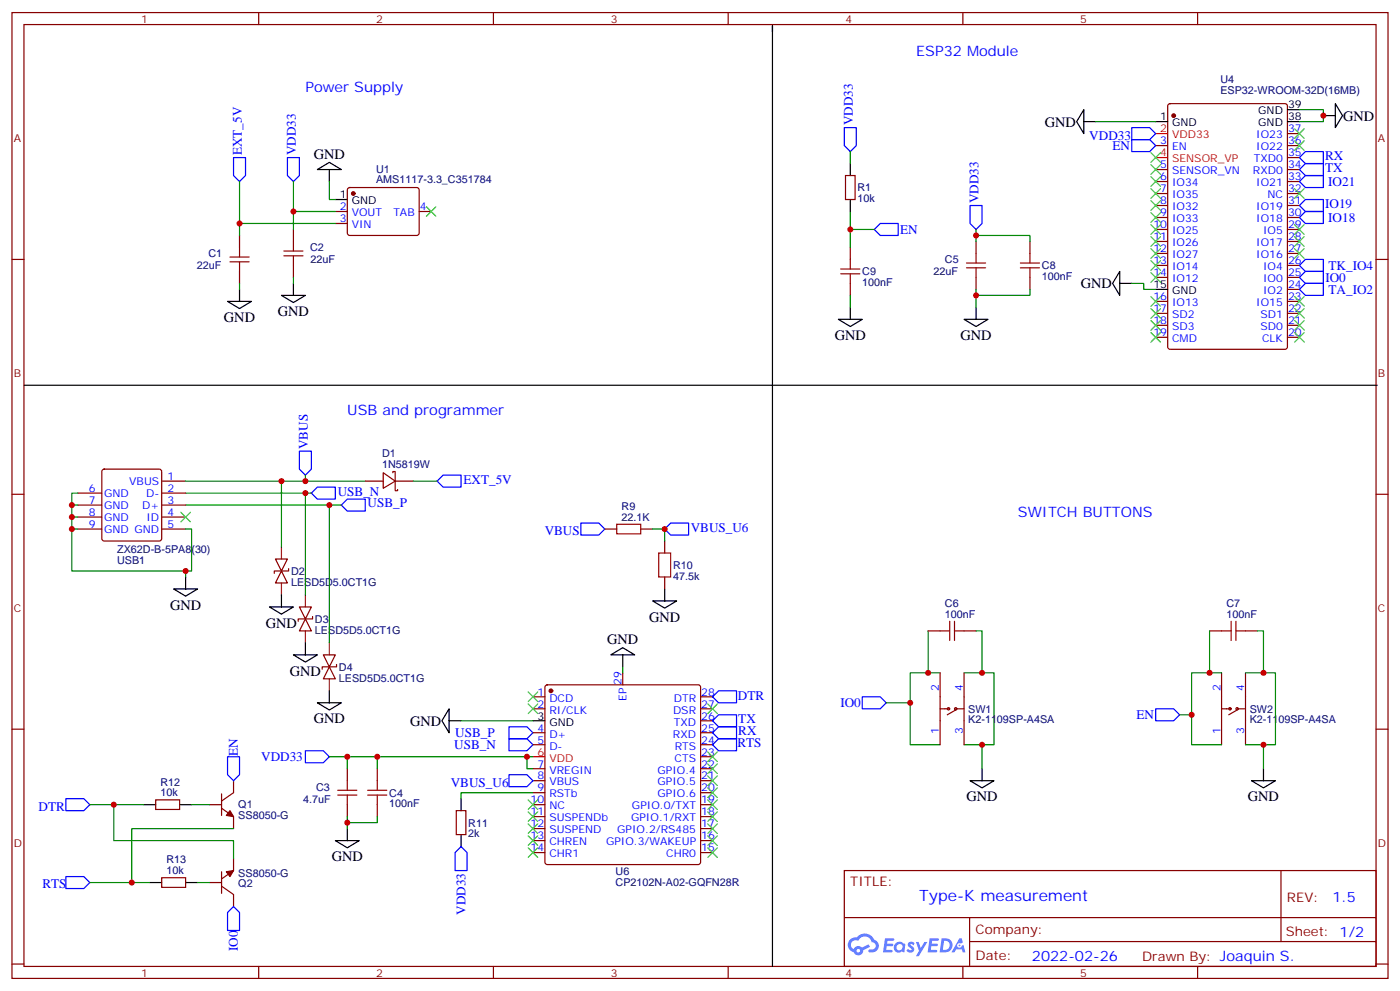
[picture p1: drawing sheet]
<svg xmlns="http://www.w3.org/2000/svg" width="412mm" height="292mm" viewBox="0 0 412 292" stroke-linecap="round" stroke-linejoin="round" font-family="sans-serif">
<g fill="none" stroke="#870000" stroke-width=".35">
<path d="M3.5 3.7h405.4v284.3h-405.4zM7.1 7.2h398.2v277.3h-398.2zM76.2 3.7v3.5M145.3 3.7v3.5M214.5 3.7v3.5M283.6 3.7v3.5M352.8 3.7v3.5M3.5 76.4h3.6M405.3 76.4h3.6M3.5 145.5h3.6M405.3 145.5h3.6M3.5 214.7h3.6"/>
<path d="M405.3 214.7h3.6M248.7 256.3h156.6v28.2h-156.6zM377.3 256.3v20.9M248.7 270.1h156.5M285.6 277.2h119.6M285.6 270.1v14.2M3.5 283.8h3.6M76.2 284.5v3.5M145.3 284.5v3.5M214.5 284.5v3.5M283.6 284.5v3.5M352.8 284.5v3.5"/>
<path d="M405.3 283.8h3.6"/>
</g>
<g fill="#5487ff">
<path d="M267.7 277.5a1.22 1.22 0 0 1 1.7 .2l-.4 .6a.47 .47 0 0 0-.3-.4 .47 .47 0 0 0-.5 .2l.1 .2a1.14 1.14 0 0 1 .8 1.8 1.14 1.14 0 0 1-1.9 0l-.2-.2 .5-.6 .7 .5a.29 .29 0 0 0 .3-.3 .29 .29 0 0 0-.2-.3 1.04 1.04 0 0 1-.6-1.7z"/>
<path d="M260.7 276.2h2.4l.3 .2-.2 .5-1.8 .1-.1 .8h1.5l.3 .4-.3 .4h-1.6l-.2 1.1h1.7l.2 .3-.2 .3-2.6 .1z"/>
<path d="M273.8 276.2h2.4l.3 .2-.1 .5-1.8 .1-.2 .8h1.6l.3 .4-.4 .4-1.6-.1-.1 1.1 1.7 .1 .2 .3-.2 .3-2.6 .1z"/>
<path d="M282.6 276.2h.7l.3 1.3-.6 .3a.69 .69 0 0 0-1 .3 .69 .69 0 0 0 .4 .9 .69 .69 0 0 0 .9-.6l.5-.2 .6 2.2h-.8l-.2-.9h-1.8l-.5 .9h-.8z"/>
<path d="M269.8 277.3h.8l.6 1.8 1.1-1.8h.9l-2.6 4.2h-.8l.9-1.5z"/>
<path d="M277.4 276.2l-.6 4.2h1.3a2.11 2.11 0 0 0 2.5-2.1 2.11 2.11 0 0 0-2.5-2.1zM278.1 277a1.39 1.39 0 0 1 1.7 1.4 1.39 1.39 0 0 1-1.8 1.2h-.3z"/>
<path d="M263.7 277.8a1.54 1.54 0 0 0-.1 2.2 1.54 1.54 0 0 0 2.2 .1l.6 .3 .3-2.3-.2-.3h-.4a1.49 1.49 0 0 0-2.4 0zM264 278.8a.94 .94 0 0 1 1.8 0 .94 .94 0 0 1-1.8 0z"/>
<path d="M250.4 276.6a2.18 2.18 0 0 0 1.1 3.7 1.44 1.44 0 0 0 1.6 .9 1.44 1.44 0 0 0 1.2-1.4l2-1.1-.5-.7-1.9 1a1.47 1.47 0 0 0-2.4 .4 1.39 1.39 0 0 1-.7-1.9 1.39 1.39 0 0 1 2-.5 2.12 2.12 0 0 1 2.2-1.3 2.12 2.12 0 0 1 1.9 1.7 1.14 1.14 0 0 1 1.1 1.4 1.14 1.14 0 0 1-1.7 .7 .43 .43 0 0 0-.5 .4 .43 .43 0 0 0 .4 .5 1.98 1.98 0 0 0 2.5-1.2 1.98 1.98 0 0 0-1.2-2.6 3.1 3.1 0 0 0-5.3-.6l-.9 .1zM252.3 279.9a.55 .55 0 0 1 1.1 0 .55 .55 0 0 1-1.1 0z"/>
<circle cx="282.6" cy="278.3" r=".26"/>
</g>
<g fill="none" stroke="#870000" stroke-width=".35">
<path d="M344.2 30.7l.5-.2h33.8l.7 .4v71.2l-.4 .7h-34.1l-.7-.4v-71.2zM379.2 39.3h3.6M102.5 55.4l.5-.2 20 .1 .5 .6-.1 13-.6 .4h-20.1l-.4-.7v-12.7zM249.1 51.7h2.8v7h-2.8zM340.4 42.9h3.6M340.4 49.9h3.6M340.4 53.4h3.6M340.4 57h3.6M379.2 42.9h3.6M379.2 49.9h3.6M379.2 53.4h3.6M379.2 57h3.6"/>
<path d="M379.2 46.4h3.6M70.6 69.3v3.5M70.6 79.9v3.5M86.4 67.6v3.5M86.4 78.1v3.6M98.8 62.3h3.5M98.8 65.8h3.5M123.5 62.3h3.5M250.5 72.8v3.6M287.5 71.1v3.5M303.4 71.1v3.5M340.4 60.5h3.6"/>
<path d="M340.4 64h3.6M340.4 67.6h3.6M340.4 71.1h3.6M340.4 74.6h3.6M340.4 78.1h3.6M379.2 60.5h3.6M379.2 64h3.6M379.2 67.6h3.6M379.2 71.1h3.6M379.2 74.6h3.6M379.2 78.1h3.6M250.5 83.4v3.6"/>
<path d="M287.5 81.7v3.5M303.4 81.7v3.5M340.4 81.7h3.6M340.4 88.7h3.6M340.4 92.3h3.6M340.4 95.8h3.6M340.4 99.3h3.6M379.2 81.7h3.6M379.2 88.7h3.6M379.2 92.3h3.6M379.2 95.8h3.6M379.2 99.3h3.6"/>
<path d="M379.2 85.2h3.6M30.2 138.3l.5-.2h16.2l.5 .2 .2 .5v19.8l-.2 .5-.5 .2h-16.2l-.5-.3-.2-.4v-19.8zM112.9 139.2l3.5 2.4-3.5 2.2zM115.7 139.2v-.4h.7v2.8M22.9 155.8h7.1M22.9 152.2h7.1M22.9 148.7h7.1M22.9 145.2h7.1M47.6 141.6h7.1M47.6 155.8h7.1M47.6 152.2h7.1M47.6 148.7h7.1"/>
<path d="M47.6 145.2h7.1M107.6 141.6h5.3M116.4 141.6v2.9h.7v-.4M116.4 141.6h5.3M178.2 155.8h3.5M188.7 155.8h3.6M195.8 159.3v3.5M81.1 164.6h3.6l-1.8 3.5zM82.9 168.1l1.8 3.5h-3.6zM85 167.4v.7h-4.2v.7M88.2 178.7h3.5l-1.7 3.5zM195.8 169.9v3.5"/>
<path d="M90 182.2l1.7 3.5h-3.5zM92.1 181.5v.7h-4.3v.7M95.2 192.8h3.6l-1.8 3.5zM97 196.3l1.8 3.5h-3.6zM99.1 195.6v.7h-4.2v.7M183.4 198.1v3.5M273.4 185.7h3.5M276.9 198.1v21.2M284 185.7h3.5M284 198.1v21.2M356.3 185.7h3.5M359.8 198.1v21.2"/>
<path d="M366.9 198.1v21.2M366.9 185.7h3.5M157 208.7h3.5M157 205.1h3.5M157 215.7h3.5M157 219.3h3.5M160.7 201.8l.5-.2h44.5l.5 .2 .2 .5v51.5l-.3 .5-.4 .2h-44.5l-.5-.2-.2-.5v-51.5zM206.4 208.7h3.5M206.4 205.1h3.5M206.4 215.7h3.5M206.4 219.3h3.5M206.4 212.2h3.5"/>
<path d="M276.9 208.7h2.5M281.5 208.7h2.5M281.5 209l-2.5 1.4M359.8 208.7h2.5M364.4 208.7h2.5M364.4 209l-2.5 1.4M45.9 235.5h7v2.8h-7zM61.7 236.9h3.6M65.3 237.9l3.5 2.5v3.5M65.3 233.7v6.4M68.8 229.8v3.6l-3.5 2.4M102.3 226.3v3.5"/>
<path d="M102.3 236.9v3.5M111.1 226.3v3.5M111.1 236.9v3.5M134.4 238.7h2.8v7h-2.8zM157 236.9h3.5M157 226.3h3.5M157 229.8h3.5M157 233.4h3.5M206.4 236.9h3.5M206.4 226.3h3.5M206.4 229.8h3.5M206.4 233.4h3.5"/>
<path d="M206.4 222.8h3.5M47.6 258.4h7.1v2.8h-7.1zM61.7 259.8h3.6M65.3 256.6v6.4M68.8 252.8v3.5l-3.5 2.5M157 240.4h3.5M157 243.9h3.5M157 247.5h3.5M157 251h3.5M206.4 240.4h3.5M206.4 243.9h3.5M206.4 247.5h3.5"/>
<path d="M206.4 251h3.5M65.3 260.9l3.5 2.4v3.6"/>
<circle cx="279.4" cy="208.7" r=".35"/>
<circle cx="281.5" cy="208.7" r=".35"/>
<circle cx="362.3" cy="208.7" r=".35"/>
<circle cx="364.4" cy="208.7" r=".35"/>
</g>
<g fill="none" stroke="#000" stroke-width=".35">
<path d="M227.5 9.3v-1.7v105.8h178.2M319.3 32.3v7l-2.2-3.5zM319.3 35.8h3.5M340.4 35.8h3.6M379.2 35.8h3.6M379.2 32.3h3.6M389.8 34h3.5M393.3 30.5l2.2 3.5-2.2 3.6zM93.5 49.9l3.5-2.1 3.5 2.1zM97 49.9v3.5M98.8 58.7h3.5M250.5 48.2v3.5"/>
<path d="M250.5 58.7v3.6M329.8 79.9v7.1l-2.1-3.6zM67 88.7h7.1l-3.5 2.1zM70.6 85.2v3.5M82.9 87h7.1l-3.6 2.1zM86.4 83.4v3.6M246.9 94h7.1l-3.5 2.1zM250.5 90.5v3.5M284 94h7l-3.5 2.1zM287.5 90.5v3.5M329.8 83.4h3.6M340.4 85.2h3.6"/>
<path d="M7.1 113.4h220.4v171.1M51.2 173.4h7l-3.5 2.1zM54.7 169.9v3.5M79.4 178.7h7l-3.5 2.1zM82.9 175.2v3.5M192.3 176.9h7l-3.5 2.1zM195.8 173.4v3.5M86.4 192.8h7.1l-3.5 2.1zM90 189.3v3.5M179.9 192.8l3.5-2.1 3.6 2.1zM183.4 192.8v3.5M93.5 206.9h7l-3.5 2.1z"/>
<path d="M97 203.4v3.5M132.3 208.7v7l-2.1-3.5zM132.3 212.2h3.5M157 212.2h3.5M42.3 236.9h3.6M52.9 236.9h3.5M135.8 235.1v3.6M285.8 229.8h7l-3.5 2.2zM289.3 226.3v3.5M368.7 229.8h7l-3.5 2.2zM372.2 226.3v3.5M44.1 259.8h3.5"/>
<path d="M54.7 259.8h3.5M98.8 247.5h7l-3.5 2.1zM102.3 243.9v3.6M135.8 245.7v3.5"/>
</g>
<g fill="#870000" stroke="#870000" stroke-width=".35">
<path d="M67.7 238.7l1.1 1.7-2.1-.3z"/>
<path d="M66.7 256.6l2.1-.3-1.1 1.8z"/>
<circle cx="104.1" cy="57" r=".53"/>
<circle cx="345.7" cy="34" r=".53"/>
<circle cx="162.3" cy="203.4" r=".53"/>
</g>
<g fill="none" stroke="#00f" stroke-width=".35">
<path d="M248.7 37.6h3.5v5.3l-1.7 1.7-1.8-1.7zM333.4 37.6h5.3l1.7 1.7-1.7 1.8h-5.3zM68.8 46.4h3.5v5.3l-1.7 1.7-1.8-1.7zM84.7 46.4h3.5v5.3l-1.8 1.7-1.7-1.7zM333.4 41.1h5.3l1.7 1.8-1.7 1.7h-5.3zM382.8 49.9l1.7-1.7h5.3v3.5h-5.3zM384.5 58.7h5.3v3.6h-5.3l-1.7-1.8zM384.5 51.7h5.3v3.5h-5.3l-1.7-1.8zM384.5 44.6h5.3v3.6h-5.3l-1.7-1.8zM259.3 65.8h5.3v3.5h-5.3l-1.8-1.7zM285.8 60.5h3.5v5.3l-1.8 1.8-1.7-1.8zM382.8 64l1.7-1.7h5.3v3.5h-5.3z"/>
<path d="M384.5 76.4h5.3v3.5h-5.3l-1.7-1.8zM382.8 81.7l1.7-1.8h5.3v3.5h-5.3zM384.5 83.4h5.3v3.6h-5.3l-1.7-1.8zM88.2 132.8h3.5v5.3l-1.7 1.8-1.8-1.8zM91.7 145.2l1.8-1.8h5.3v3.5h-5.3zM100.5 148.7l1.8-1.8h5.3v3.6h-5.3zM128.8 141.6l1.7-1.7h5.3v3.5h-5.3zM171.1 154h5.3l1.8 1.8-1.8 1.7h-5.3zM197.6 154h5.2v3.5h-5.2l-1.8-1.7zM149.9 217.5h5.3l1.8 1.8-1.8 1.7h-5.3zM149.9 214h5.3l1.8 1.7-1.8 1.8h-5.3zM209.9 219.3l1.8-1.8h5.3v3.5h-5.3z"/>
<path d="M209.9 215.7l1.8-1.7h5.3v3.5h-5.3zM209.9 212.2l1.8-1.8h5.3v3.6h-5.3zM211.7 203.4h5.3v3.5h-5.3l-1.8-1.8zM254 205.1h5.3l1.8 1.8-1.8 1.8h-5.3zM340.4 208.7h5.3l1.8 1.7-1.8 1.8h-5.3zM19.4 235.1h5.3l1.8 1.8-1.8 1.8h-5.3zM67 222.8h3.6v5.3l-1.8 1.7-1.8-1.7zM90 221h5.2l1.8 1.8-1.8 1.7h-5.2zM149.9 228.1h5.3l1.8 1.7-1.8 1.8h-5.3zM19.4 258.1h5.3l1.8 1.7-1.8 1.8h-5.3zM135.8 249.2l1.8 1.8v5.3h-3.5v-5.3zM68.8 266.9l1.8 1.7v5.3h-3.6v-5.3z"/>
</g>
<g fill="none" stroke="#008700" stroke-width=".35">
<path d="M322.8 35.8h17.6M382.8 32.3h7v3.5h-7M70.6 53.4v12.4M86.4 53.4v14.2M97 53.4v5.3h1.8M250.5 44.6v3.6M86.4 62.3h12.4M98.8 65.8h-28.2v3.5M250.5 62.3v5.3h7M250.5 67.6v5.2M287.5 69.3h15.9v1.8M287.5 67.6v3.5"/>
<path d="M70.6 83.4v1.8M86.4 81.7v1.7M250.5 87v3.5M287.5 85.2v5.3M303.4 85.2v1.8h-15.9M333.4 83.4h3.5v1.8h3.5M90 139.9v1.7M21.2 148.7v3.5h1.7M21.2 152.2v3.6h1.7M21.2 155.8v12.3h33.5v1.8M22.9 145.2h-1.7v3.5h1.7M54.7 145.2h35.3v30"/>
<path d="M54.7 148.7h42.3v40.6M54.7 155.8h1.7v12.3h-1.7M54.7 141.6h28.2M90 145.2h1.7M97 148.7h3.5M107.6 141.6h-24.7v19.4M121.7 141.6h7.1M192.3 155.8h3.5v3.5M183.4 196.3v1.8M273.4 185.7v12.4M276.9 198.1h-8.8v21.2h8.8M284 198.1h8.8v21.2h-8.8"/>
<path d="M287.5 185.7h1.8v12.4M356.3 185.7v12.4M359.8 198.1h-8.8v21.2h8.8M366.9 198.1h8.8v21.2h-8.8M370.4 185.7h1.8v12.4M135.8 212.2h21.2M261.1 206.9h7M289.3 219.3v7M347.5 210.4h3.5M372.2 219.3v7M26.5 236.9h7v10.6h35.3v5.3M33.5 236.9h8.8"/>
<path d="M56.4 236.9h5.3M97 222.8h60M102.3 222.8v3.5M111.1 222.8v3.5M155.2 222.8v3.5h1.8M157 233.4h-21.2v1.7M38.8 259.8h5.3M58.2 259.8h3.5M68.8 243.9h-30v15.9h-12.3M102.3 240.4v3.5M111.1 240.4v1.8h-8.8"/>
</g>
<path d="M82.9 161v3.6M82.9 171.6v3.6M90 175.2v3.5M90 185.7v3.6M97 189.3v3.5M97 199.8v3.6" fill="none" stroke="#8c2424" stroke-width=".35"/>
<path d="M340.4 39.3h3.6M340.4 46.4h3.6M157 222.8h3.5" fill="none" stroke="#f00" stroke-width=".35"/>
<g fill="none" stroke="#a10000" stroke-width=".35">
<path d="M67.7 77.1h5.7M67.7 75.7h5.7M70.6 72.8v2.9M70.6 77.1v2.8M83.6 75.3h5.7M83.6 73.9h5.7M86.4 71.1v2.8M86.4 75.3v2.8M247.6 79.2h5.7M250.5 76.4v2.8M284.7 78.8h5.6M284.7 77.4h5.6"/>
<path d="M287.5 74.6v2.8M287.5 78.8v2.9M300.6 78.8h5.6M300.6 77.4h5.6M303.4 74.6v2.8M303.4 78.8v2.9M247.6 80.6h5.7M250.5 80.6v2.8M181.7 154.3h7v2.9h-7zM194 162.8h3.6v7.1h-3.6zM276.9 185.7h2.9M279.8 182.9v5.7"/>
<path d="M281.2 185.7h2.8M281.2 182.9v5.7M359.8 185.7h2.9M362.7 182.9v5.7M364.1 185.7h2.8M364.1 182.9v5.7M99.5 232.7h5.6M99.5 234.1h5.6M102.3 229.8v2.9M102.3 234.1v2.8M108.3 232.7h5.6M108.3 234.1h5.6"/>
<path d="M111.1 229.8v2.9M111.1 234.1v2.8"/>
</g>
<g fill="none" stroke="#3c3" stroke-width=".35">
<path d="M381.4 37.9l2.8 2.8M384.2 37.9l-2.8 2.8M339 45l2.8 2.8M339 48.5l2.8 2.8M339 52l2.8 2.9M339 55.6l2.8 2.8M339 59.1l2.8 2.8M341.8 45l-2.8 2.8M341.8 48.5l-2.8 2.8M341.8 52l-2.8 2.9M341.8 55.6l-2.8 2.8M341.8 59.1l-2.8 2.8"/>
<path d="M381.4 55.6l2.8 2.8M381.4 41.5l2.8 2.8M384.2 55.6l-2.8 2.8M384.2 41.5l-2.8 2.8M125.6 60.9l2.8 2.8M128.4 60.9l-2.8 2.8M339 66.1l2.8 2.9M339 69.7l2.8 2.8M339 73.2l2.8 2.8M339 76.7l2.8 2.9M339 62.6l2.8 2.8M341.8 66.1l-2.8 2.9"/>
<path d="M341.8 69.7l-2.8 2.8M341.8 73.2l-2.8 2.8M341.8 76.7l-2.8 2.9M341.8 62.6l-2.8 2.8M381.4 73.2l2.8 2.8M381.4 69.7l2.8 2.8M381.4 66.1l2.8 2.9M384.2 73.2l-2.8 2.8M384.2 69.7l-2.8 2.8M384.2 66.1l-2.8 2.9M339 80.3l2.8 2.8M339 90.8l2.8 2.9"/>
<path d="M339 94.4l2.8 2.8M339 97.9l2.8 2.8M339 87.3l2.8 2.8M341.8 80.3l-2.8 2.8M341.8 90.8l-2.8 2.9M341.8 94.4l-2.8 2.8M341.8 97.9l-2.8 2.8M341.8 87.3l-2.8 2.8M381.4 97.9l2.8 2.8M381.4 94.4l2.8 2.8M381.4 90.8l2.8 2.9M381.4 87.3l2.8 2.8"/>
<path d="M384.2 97.9l-2.8 2.8M384.2 94.4l-2.8 2.8M384.2 90.8l-2.8 2.9M384.2 87.3l-2.8 2.8M53.3 150.8l2.8 2.8M56.1 150.8l-2.8 2.8M155.6 203.7l2.8 2.9M155.6 207.3l2.8 2.8M158.4 203.7l-2.8 2.9M158.4 207.3l-2.8 2.8M208.5 207.3l2.8 2.8M211.3 207.3l-2.8 2.8"/>
<path d="M155.6 235.5l2.8 2.8M155.6 239l2.8 2.8M158.4 235.5l-2.8 2.8M158.4 239l-2.8 2.8M208.5 239l2.8 2.8M208.5 235.5l2.8 2.8M208.5 232l2.8 2.8M208.5 228.4l2.8 2.8M208.5 224.9l2.8 2.8M208.5 221.4l2.8 2.8M211.3 221.4l-2.8 2.8M211.3 239l-2.8 2.8"/>
<path d="M211.3 235.5l-2.8 2.8M211.3 232l-2.8 2.8M211.3 228.4l-2.8 2.8M211.3 224.9l-2.8 2.8M155.6 242.5l2.8 2.9M155.6 246.1l2.8 2.8M155.6 249.6l2.8 2.8M158.4 242.5l-2.8 2.9M158.4 246.1l-2.8 2.8M158.4 249.6l-2.8 2.8M208.5 249.6l2.8 2.8M208.5 246.1l2.8 2.8"/>
<path d="M208.5 242.5l2.8 2.9M211.3 246.1l-2.8 2.8M211.3 242.5l-2.8 2.9M211.3 249.6l-2.8 2.8"/>
</g>
<g fill="#c00">
<circle cx="389.8" cy="34" r=".88"/>
<circle cx="372.2" cy="219.3" r=".88"/>
<circle cx="351" cy="210.4" r=".88"/>
<circle cx="356.3" cy="198.1" r=".88"/>
<circle cx="372.2" cy="198.1" r=".88"/>
<circle cx="289.3" cy="198.1" r=".88"/>
<circle cx="273.4" cy="198.1" r=".88"/>
<circle cx="289.3" cy="219.3" r=".88"/>
<circle cx="268.1" cy="206.9" r=".88"/>
<circle cx="102.3" cy="222.8" r=".88"/>
<circle cx="90" cy="141.6" r=".88"/>
<circle cx="102.3" cy="242.2" r=".88"/>
<circle cx="111.1" cy="222.8" r=".88"/>
<circle cx="155.2" cy="222.8" r=".88"/>
<circle cx="195.8" cy="155.8" r=".88"/>
<circle cx="38.8" cy="259.8" r=".88"/>
<circle cx="33.5" cy="236.9" r=".88"/>
<circle cx="70.6" cy="65.8" r=".88"/>
<circle cx="86.4" cy="62.3" r=".88"/>
<circle cx="287.5" cy="87" r=".88"/>
<circle cx="287.5" cy="69.3" r=".88"/>
<circle cx="250.5" cy="67.6" r=".88"/>
<circle cx="82.9" cy="141.6" r=".88"/>
<circle cx="90" cy="145.2" r=".88"/>
<circle cx="97" cy="148.7" r=".88"/>
<circle cx="21.2" cy="148.7" r=".88"/>
<circle cx="21.2" cy="152.2" r=".88"/>
<circle cx="21.2" cy="155.8" r=".88"/>
<circle cx="54.7" cy="168.1" r=".88"/>
</g>
<text font-size="4.6" fill="#00f" x="270.8" y="265.3">Type-K measurement</text>
<g font-size="4.2" fill="#00f">
<text x="269.9" y="16.4">ESP32 Module</text>
<text x="90" y="27">Power Supply</text>
<text x="102.3" y="122.2">USB and programmer</text>
<text x="299.9" y="152.2">SWITCH BUTTONS</text>
<text x="392.5" y="265.6">1.5</text>
<text x="304" y="282.9">2022-02-26</text>
</g>
<g font-size="4.2">
<text x="395.6" y="35.5">GND</text>
<text x="307.8" y="37.2">GND</text>
<text x="92.4" y="46.7">GND</text>
<text x="318.4" y="84.9">GND</text>
<text x="66" y="94.8">GND</text>
<text x="81.8" y="93.1">GND</text>
<text x="245.9" y="100.1">GND</text>
<text x="282.9" y="100.1">GND</text>
<text x="50.1" y="179.5">GND</text>
<text x="78.3" y="184.8">GND</text>
<text x="191.2" y="183">GND</text>
<text x="178.9" y="189.6">GND</text>
<text x="85.4" y="198.9">GND</text>
<text x="92.4" y="213">GND</text>
<text x="120.8" y="213.6">GND</text>
<text x="284.7" y="235.9">GND</text>
<text x="367.6" y="235.9">GND</text>
<text x="97.7" y="253.6">GND</text>
</g>
<g font-size="3.9" fill="#00f">
<text x="251.2" y="36.9" transform="rotate(-90 251.2 36.9)">VDD33</text>
<text x="320.9" y="41.2">VDD33</text>
<text x="71.3" y="45.7" transform="rotate(-90 71.3 45.7)">EXT_5V</text>
<text x="87.1" y="45.7" transform="rotate(-90 87.1 45.7)">VDD33</text>
<text x="327.7" y="44.2">EN</text>
<text x="390.3" y="47.2">RX</text>
<text x="390.3" y="50.7">TX</text>
<text x="288.2" y="59.8" transform="rotate(-90 288.2 59.8)">VDD33</text>
<text x="391.2" y="54.7">IO21</text>
<text x="390.3" y="61.3">IO19</text>
<text x="391.2" y="65.3">IO18</text>
<text x="265.2" y="68.8">EN</text>
<text x="390.4" y="82.9">IO0</text>
<text x="391.4" y="79.4">TK_IO4</text>
<text x="391.4" y="86.4">TA_IO2</text>
<text x="90.7" y="132.2" transform="rotate(-90 90.7 132.2)">VBUS</text>
<text x="136.5" y="142.3">EXT_5V</text>
<text x="99.5" y="145.9">USB_N</text>
<text x="108.3" y="149.4">USB_P</text>
<text x="160.4" y="157.6">VBUS</text>
<text x="203.5" y="156.5">VBUS_U6</text>
<text x="217.4" y="205.9">DTR</text>
<text x="247.5" y="208.3">IO0</text>
<text x="217.5" y="213">TX</text>
<text x="334.7" y="211.7">EN</text>
<text x="133.8" y="220.5">USB_N</text>
<text x="134.1" y="217">USB_P</text>
<text x="217.2" y="220">RTS</text>
<text x="217.5" y="216.5">RX</text>
<text x="70.1" y="222.6" transform="rotate(-90 70.1 222.6)">EN</text>
<text x="76.9" y="224">VDD33</text>
<text x="132.8" y="231.6">VBUS_U6</text>
<text x="11.4" y="238.6">DTR</text>
<text x="12.5" y="261.6">RTS</text>
<text x="137.1" y="269.3" transform="rotate(-90 137.1 269.3)">VDD33</text>
<text x="70.1" y="280" transform="rotate(-90 70.1 280)">IO0</text>
</g>
<g font-size="3.9" fill="#800">
<text x="250.5" y="260.9">TITLE:</text>
<text x="379.1" y="265.6">REV:</text>
<text x="287.4" y="275.1">Company:</text>
<text x="378.7" y="275.7">Sheet: 1/2</text>
<text x="287.4" y="282.8">Date:</text>
<text x="336.4" y="282.8">Drawn By: Joaquin S.</text>
</g>
<g font-size="3.2" fill="#800">
<text x="41.6" y="6.7">1</text>
<text x="110.8" y="6.7">2</text>
<text x="179.9" y="6.7">3</text>
<text x="249.1" y="6.7">4</text>
<text x="318.2" y="6.7">5</text>
<text x="4.1" y="41.8">A</text>
<text x="405.9" y="41.8">A</text>
<text x="4.1" y="110.9">B</text>
<text x="405.9" y="110.9">B</text>
<text x="4.1" y="180.1">C</text>
<text x="405.9" y="180.1">C</text>
<text x="4.1" y="249.2">D</text>
<text x="405.9" y="249.2">D</text>
<text x="41.6" y="287.5">1</text>
<text x="110.8" y="287.5">2</text>
<text x="179.9" y="287.5">3</text>
<text x="249.1" y="287.5">4</text>
<text x="318.2" y="287.5">5</text>
</g>
<g font-size="3.2" fill="#000080">
<text x="359.5" y="27.7">ESP32-WROOM-32D(16MB)</text>
<text x="359.5" y="24.5">U4</text>
<text x="110.8" y="54">AMS1117-3.3_C351784</text>
<text x="110.8" y="50.8">U1</text>
<text x="252.6" y="59.5">10k</text>
<text x="252.6" y="56.3">R1</text>
<text x="61.4" y="75.7">C1</text>
<text x="91.4" y="74">C2</text>
<text x="91.5" y="77.6">22uF</text>
<text x="278.4" y="77.5">C5</text>
<text x="58" y="79.3">22uF</text>
<text x="254" y="81">C9</text>
<text x="274.9" y="81">22uF</text>
<text x="306.9" y="82.5">100nF</text>
<text x="306.9" y="79.3">C8</text>
<text x="254" y="84.2">100nF</text>
<text x="112.6" y="137.8">1N5819W</text>
<text x="112.6" y="134.6">D1</text>
<text x="183.1" y="153.3">22.1K</text>
<text x="183.1" y="150.1">R9</text>
<text x="34.5" y="162.8">ZX62D-B-5PA8(30)</text>
<text x="34.5" y="165.9">USB1</text>
<text x="198.3" y="167.5">R10</text>
<text x="85.7" y="172.4">LESD5D5.0CT1G</text>
<text x="85.7" y="169.2">D2</text>
<text x="198.3" y="170.6">47.5k</text>
<text x="278.4" y="178.6">C6</text>
<text x="361.3" y="178.6">C7</text>
<text x="92.8" y="183.4">D3</text>
<text x="278.4" y="181.9">100nF</text>
<text x="361.3" y="181.9">100nF</text>
<text x="92.8" y="186.5">LESD5D5.0CT1G</text>
<text x="99.8" y="197.5">D4</text>
<text x="99.8" y="200.6">LESD5D5.0CT1G</text>
<text x="285.2" y="209.8">SW1</text>
<text x="368.1" y="209.8">SW2</text>
<text x="285.2" y="213">K2-1109SP-A4SA</text>
<text x="368.1" y="213">K2-1109SP-A4SA</text>
<text x="47.3" y="231.3">R12</text>
<text x="93.1" y="232.7">C3</text>
<text x="47.3" y="234.4">10k</text>
<text x="70.2" y="237.9">Q1</text>
<text x="89.3" y="236.3">4.7uF</text>
<text x="114.7" y="237.7">100nF</text>
<text x="114.7" y="234.5">C4</text>
<text x="70.2" y="241.1">SS8050-G</text>
<text x="137.9" y="243.3">R11</text>
<text x="137.9" y="246.5">2k</text>
<text x="49.1" y="257.4">10k</text>
<text x="49.1" y="254.2">R13</text>
<text x="181.3" y="257.6">U6</text>
<text x="70.2" y="258.1">SS8050-G</text>
<text x="70.2" y="261.2">Q2</text>
<text x="181.3" y="260.8">CP2102N-A02-GQFN28R</text>
</g>
<g font-size="3.2">
<text x="341.8" y="35.5">1</text>
<text x="370.6" y="33.7">GND</text>
<text x="379.4" y="35.5">38</text>
<text x="379.4" y="31.9">39</text>
<text x="345.3" y="37.2">GND</text>
<text x="370.6" y="37.2">GND</text>
<text x="100.1" y="58.4">1</text>
<text x="103.6" y="60.1">GND</text>
<text x="339.7" y="84.8">15</text>
<text x="345.3" y="86.6">GND</text>
<text x="158.3" y="211.8">3</text>
<text x="161.8" y="213.6">GND</text>
</g>
<g font-size="3.2" fill="#f00">
<text x="341.8" y="39">2</text>
<text x="345.3" y="40.7">VDD33</text>
<text x="341.8" y="46">4</text>
<text x="345.3" y="47.8">SENSOR_VP</text>
<text x="158.3" y="222.4">6</text>
<text x="161.8" y="224.2">VDD</text>
</g>
<g font-size="3.2" fill="#00f">
<text x="370.1" y="40.7">IO23</text>
<text x="379.4" y="39">37</text>
<text x="341.8" y="42.5">3</text>
<text x="345.3" y="44.3">EN</text>
<text x="369.3" y="47.8">TXD0</text>
<text x="370.1" y="44.3">IO22</text>
<text x="379.4" y="46">35</text>
<text x="379.4" y="42.5">36</text>
<text x="341.8" y="49.6">5</text>
<text x="341.8" y="53.1">6</text>
<text x="345.3" y="51.3">SENSOR_VN</text>
<text x="369.1" y="51.3">RXD0</text>
<text x="379.4" y="53.1">33</text>
<text x="379.4" y="49.6">34</text>
<text x="341.8" y="56.6">7</text>
<text x="345.3" y="54.9">IO34</text>
<text x="345.3" y="58.4">IO35</text>
<text x="370.1" y="54.9">IO21</text>
<text x="373.3" y="58.4">NC</text>
<text x="379.4" y="56.6">32</text>
<text x="100.1" y="65.4">3</text>
<text x="100.1" y="61.9">2</text>
<text x="103.6" y="63.7">VOUT</text>
<text x="115.9" y="63.7">TAB</text>
<text x="123.6" y="61.9">4</text>
<text x="341.8" y="60.1">8</text>
<text x="341.8" y="63.7">9</text>
<text x="345.3" y="61.9">IO32</text>
<text x="345.3" y="65.4">IO33</text>
<text x="370.1" y="65.4">IO18</text>
<text x="370.1" y="61.9">IO19</text>
<text x="379.4" y="63.7">30</text>
<text x="379.4" y="60.1">31</text>
<text x="103.6" y="67.2">VIN</text>
<text x="339.7" y="67.2">10</text>
<text x="339.7" y="70.7">11</text>
<text x="345.3" y="69">IO25</text>
<text x="372.1" y="69">IO5</text>
<text x="379.4" y="70.7">28</text>
<text x="379.4" y="67.2">29</text>
<text x="339.7" y="74.3">12</text>
<text x="339.7" y="77.8">13</text>
<text x="345.3" y="72.5">IO26</text>
<text x="345.3" y="76">IO27</text>
<text x="370.1" y="76">IO16</text>
<text x="370.1" y="72.5">IO17</text>
<text x="379.4" y="77.8">26</text>
<text x="379.4" y="74.3">27</text>
<text x="339.7" y="81.3">14</text>
<text x="345.3" y="79.6">IO14</text>
<text x="345.3" y="83.1">IO12</text>
<text x="372.1" y="83.1">IO0</text>
<text x="372.1" y="79.6">IO4</text>
<text x="379.4" y="81.3">25</text>
<text x="339.7" y="88.4">16</text>
<text x="372.1" y="86.6">IO2</text>
<text x="379.4" y="88.4">23</text>
<text x="379.4" y="84.8">24</text>
<text x="339.7" y="91.9">17</text>
<text x="339.7" y="95.4">18</text>
<text x="345.3" y="90.1">IO13</text>
<text x="345.3" y="93.7">SD2</text>
<text x="370.1" y="90.1">IO15</text>
<text x="371.3" y="93.7">SD1</text>
<text x="379.4" y="95.4">21</text>
<text x="379.4" y="91.9">22</text>
<text x="339.7" y="99">19</text>
<text x="345.3" y="97.2">SD3</text>
<text x="345.3" y="100.7">CMD</text>
<text x="371.3" y="97.2">SD0</text>
<text x="371.8" y="100.7">CLK</text>
<text x="379.4" y="99">20</text>
<text x="38.1" y="142.7">VBUS</text>
<text x="49.4" y="141.3">1</text>
<text x="26.2" y="148.3">7</text>
<text x="26.2" y="144.8">6</text>
<text x="30.7" y="149.8">GND</text>
<text x="30.7" y="146.2">GND</text>
<text x="41.9" y="149.8">D+</text>
<text x="43" y="146.2">D-</text>
<text x="49.4" y="144.8">2</text>
<text x="49.4" y="148.3">3</text>
<text x="26.2" y="155.4">9</text>
<text x="26.2" y="151.9">8</text>
<text x="30.7" y="153.3">GND</text>
<text x="43.1" y="153.3">ID</text>
<text x="49.4" y="151.9">4</text>
<text x="49.4" y="155.4">5</text>
<text x="30.7" y="156.8">GND GND</text>
<text x="183.1" y="201.6" transform="rotate(-90 183.1 201.6)">29</text>
<text x="276.6" y="203.4" transform="rotate(-90 276.6 203.4)">2</text>
<text x="283.6" y="203.4" transform="rotate(-90 283.6 203.4)">4</text>
<text x="359.5" y="203.4" transform="rotate(-90 359.5 203.4)">2</text>
<text x="366.5" y="203.4" transform="rotate(-90 366.5 203.4)">4</text>
<text x="158.3" y="204.8">1</text>
<text x="158.3" y="208.3">2</text>
<text x="161.8" y="206.6">DCD</text>
<text x="184.5" y="206.2" transform="rotate(-90 184.5 206.2)">EP</text>
<text x="198.5" y="206.6">DTR</text>
<text x="206.6" y="208.3">27</text>
<text x="206.6" y="204.8">28</text>
<text x="158.3" y="215.4">4</text>
<text x="161.8" y="210.1">RI/CLK</text>
<text x="198.3" y="210.1">DSR</text>
<text x="198.5" y="213.6">TXD</text>
<text x="206.6" y="215.4">25</text>
<text x="206.6" y="211.8">26</text>
<text x="276.6" y="216" transform="rotate(-90 276.6 216)">1</text>
<text x="283.6" y="216" transform="rotate(-90 283.6 216)">3</text>
<text x="359.5" y="216" transform="rotate(-90 359.5 216)">1</text>
<text x="366.5" y="216" transform="rotate(-90 366.5 216)">3</text>
<text x="158.3" y="218.9">5</text>
<text x="161.8" y="217.1">D+</text>
<text x="161.8" y="220.7">D-</text>
<text x="198.2" y="217.1">RXD</text>
<text x="198.7" y="220.7">RTS</text>
<text x="206.6" y="218.9">24</text>
<text x="158.3" y="226">7</text>
<text x="161.8" y="227.7">VREGIN</text>
<text x="193.7" y="227.7">GPIO.4</text>
<text x="198.7" y="224.2">CTS</text>
<text x="206.6" y="226">22</text>
<text x="206.6" y="222.4">23</text>
<text x="158.3" y="229.5">8</text>
<text x="158.3" y="233">9</text>
<text x="161.8" y="231.2">VBUS</text>
<text x="193.7" y="231.2">GPIO.5</text>
<text x="206.6" y="233">20</text>
<text x="206.6" y="229.5">21</text>
<text x="156.3" y="236.5">10</text>
<text x="161.8" y="234.8">RSTb</text>
<text x="161.8" y="238.3">NC</text>
<text x="186.2" y="238.3">GPIO.0/TXT</text>
<text x="193.7" y="234.8">GPIO.6</text>
<text x="206.6" y="236.5">19</text>
<text x="156.3" y="240.1">11</text>
<text x="156.3" y="243.6">12</text>
<text x="161.8" y="241.8">SUSPENDb</text>
<text x="161.8" y="245.4">SUSPEND</text>
<text x="181.8" y="245.4">GPIO.2/RS485</text>
<text x="185.9" y="241.8">GPIO.1/RXT</text>
<text x="206.6" y="243.6">17</text>
<text x="206.6" y="240.1">18</text>
<text x="156.3" y="247.1">13</text>
<text x="156.3" y="250.6">14</text>
<text x="161.8" y="248.9">CHREN</text>
<text x="178.5" y="248.9">GPIO.3/WAKEUP</text>
<text x="206.6" y="250.6">15</text>
<text x="206.6" y="247.1">16</text>
<text x="161.8" y="252.4">CHR1</text>
<text x="196.2" y="252.4">CHR0</text>
</g>
</svg>
